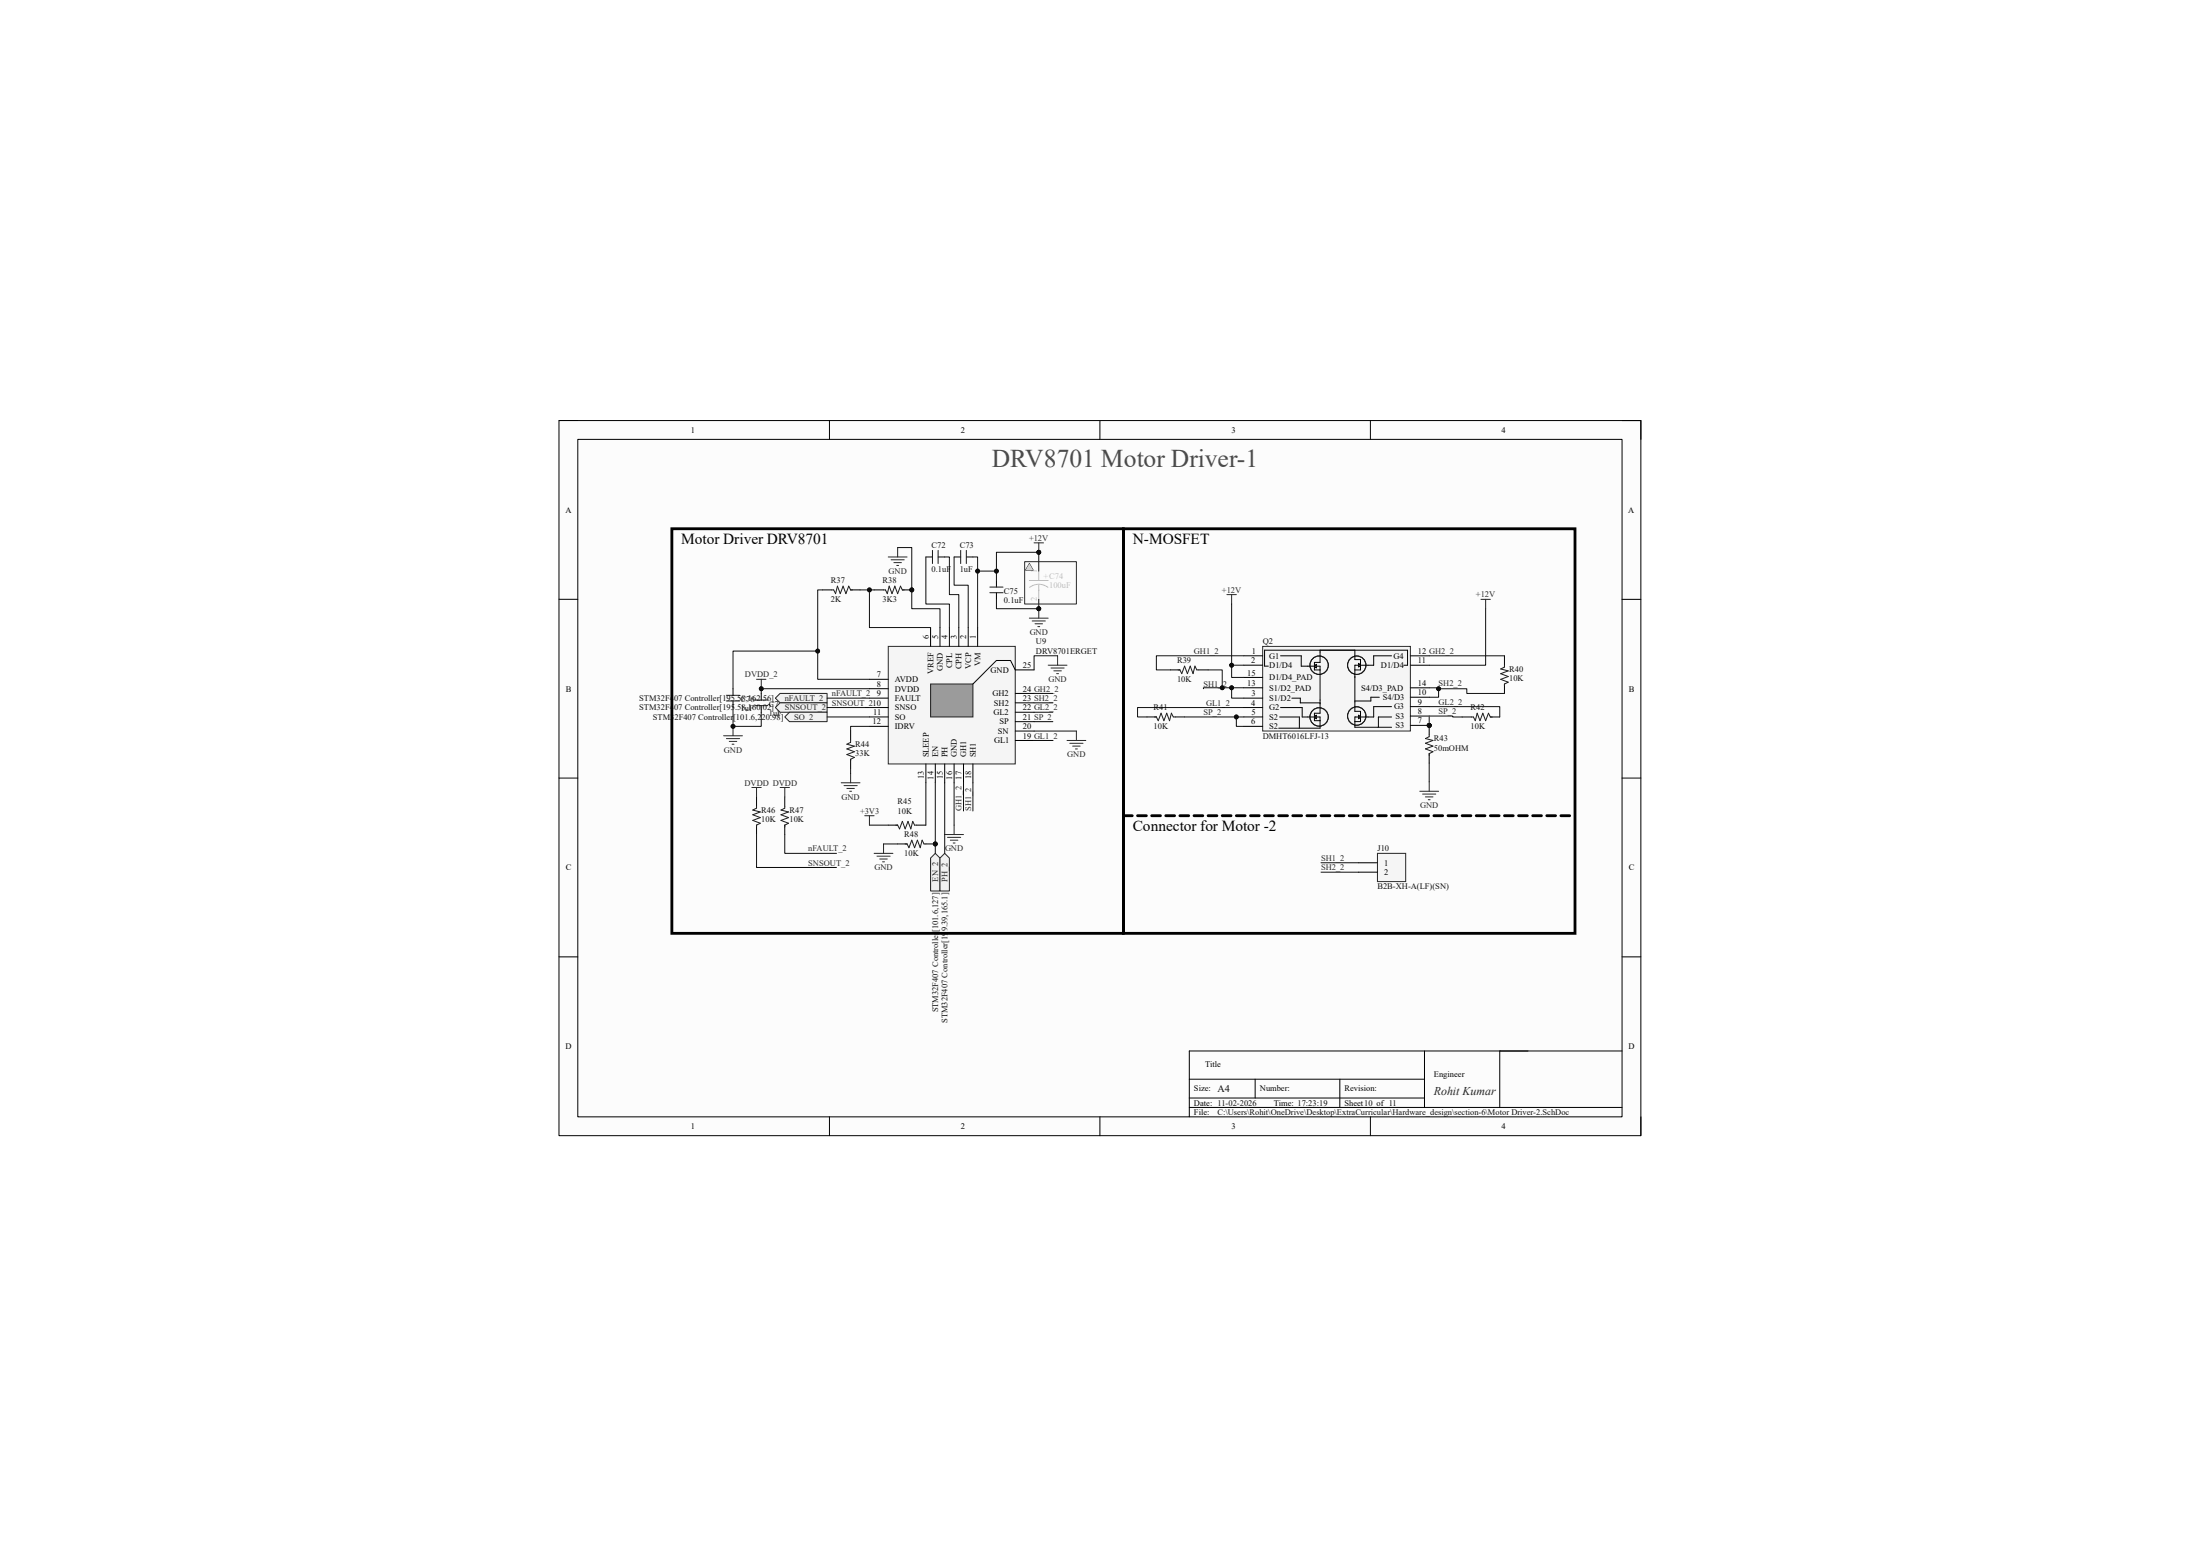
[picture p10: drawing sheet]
<svg xmlns="http://www.w3.org/2000/svg" width="594mm" height="420mm" viewBox="0 0 594 420" stroke-linecap="round" stroke-linejoin="round" font-family="sans-serif">
<path d="M150.9 113.5h292.1v193h-292.1z" fill-rule="evenodd" fill="#fcfcfc"/>
<path d="M150.9 113.5h292.1v193h-292.1z" fill="none" stroke="#000" stroke-width=".27"/>
<path d="M156 118.6h281.9v182.9h-281.9z" fill-rule="evenodd" fill="#fcfcfc"/>
<g fill="none" stroke="#000" stroke-width=".27">
<path d="M150.9 113.5h5.1M156 118.6h281.9v182.9h-281.9zM223.9 113.5v5.1M297 113.5v5.1M370 113.5v5.1M437.9 113.5h5.1v5.1M150.9 161.8h5.1M437.9 161.8h5.1M150.9 210h5.1M437.9 210h5.1M150.9 258.3h5.1M437.9 258.3h5.1"/>
<path d="M223.9 301.5v5M297 301.5v5M370 301.5v5M443 301.5v5"/>
</g>
<path d="M276.6 151.6h14v11.4h-14z" fill-rule="evenodd" fill="#fbfbfb"/>
<path d="M321.1 291.3h63.5M321.1 298.9h116.8M321.1 296.4h63.5M338.9 291.3v5.1M361.7 291.3v7.6M384.6 283.7v15.2M404.9 283.7v15.2M437.9 283.7h-116.8v17.8" fill="none" stroke="#000" stroke-width=".27"/>
<path d="M239.8 174.5h34.3v31.7h-34.3z" fill-rule="evenodd" fill="#f5f5f5"/>
<path d="M239.8 174.5h34.3v31.7h-34.3z" fill="none" stroke="#262626" stroke-width=".27"/>
<g fill="none" stroke="#000" stroke-width=".27">
<path d="M251.2 169.4v5.1M253.8 169.4v5.1M256.3 169.4v5.1M258.9 169.4v5.1M261.4 169.4v5.1M263.9 169.4v5.1M234.7 183.4h5.1M234.7 185.9h5.1M234.7 188.4h5.1M234.7 191h5.1M234.7 193.5h5.1M234.7 196.1h5.1"/>
<path d="M274.1 199.9h5.1M274.1 197.3h5.1M274.1 194.8h5.1M274.1 192.2h5.1M274.1 189.7h5.1M274.1 187.2h5.1M274.1 180.8h5.1M250 206.2v5.1M252.5 206.2v5.1M255.1 206.2v5.1M257.6 206.2v5.1M260.1 206.2v5.1"/>
<path d="M262.7 206.2v5.1"/>
</g>
<path d="M251.2 184.6h11.5v8.9h-11.5z" fill-rule="evenodd" fill="#999"/>
<path d="M277.9 166.8h5.1M278.7 167.6h3.5M279.4 168.4h2.1M280.2 169.1h.5M280.5 164.3v2.5M251.2 184.6h11.5v8.9h-11.5z" fill="none" stroke="#262626" stroke-width=".27"/>
<path d="M269 156.7v1.8M269 160v1.8M274.1 180.8l-1.3-2.5h-3.8l-6.3 6.3" fill="none" stroke="#000" stroke-width=".27"/>
<path d="M267.3 160h3.5M267.3 158.5h3.5" fill="none" stroke="#1c1c1c" stroke-width=".27"/>
<circle cx="280.5" cy="164.3" r=".51" fill="#0e0e0e"/>
<circle cx="280.5" cy="164.3" r=".51" fill="none" stroke="#0e0e0e" stroke-width=".27"/>
<path d="M250 150.3h1.8M253.3 150.3h1.8M257.6 150.3h1.8M260.9 150.3h1.8" fill="none" stroke="#000" stroke-width=".27"/>
<path d="M251.8 148.6v3.5M253.3 148.6v3.5M259.4 148.6v3.5M260.9 148.6v3.5" fill="none" stroke="#1c1c1c" stroke-width=".27"/>
<path d="M239.8 150.3h5.1M240.6 151.1h3.5M241.3 151.9h2.1M242.1 152.6h.5M242.4 147.8v2.5" fill="none" stroke="#262626" stroke-width=".27"/>
<circle cx="246.2" cy="159.2" r=".51" fill="#0e0e0e"/>
<circle cx="246.2" cy="159.2" r=".51" fill="none" stroke="#0e0e0e" stroke-width=".27"/>
<path d="M236 159.2h2.5M243.6 159.2h2.6" fill="none" stroke="#000" stroke-width=".27"/>
<circle cx="246.2" cy="159.2" r=".51" fill="#0e0e0e"/>
<circle cx="246.2" cy="159.2" r=".51" fill="none" stroke="#0e0e0e" stroke-width=".27"/>
<path d="M224.6 159.2h.5l.5 1 .5-2 .8 2 .7-2 .8 2 .8-2 .5 1h.5M238.5 159.2h.6l.5 1 .5-2 .7 2 .8-2 .8 2 .7-2 .5 1h.5M196.1 189.2h3.6M196.1 187.7h3.6" fill="none" stroke="#1c1c1c" stroke-width=".27"/>
<path d="M222 159.2h2.6M229.7 159.2h2.5M197.9 185.9v1.8M197.9 189.2v1.8" fill="none" stroke="#000" stroke-width=".27"/>
<path d="M195.4 198.6h5M196.1 199.4h3.6M197.9 196.1v2.5M196.9 200.1h2M197.7 200.9h.5" fill="none" stroke="#262626" stroke-width=".27"/>
<circle cx="197.9" cy="196.1" r=".51" fill="#0e0e0e"/>
<circle cx="197.9" cy="196.1" r=".51" fill="none" stroke="#0e0e0e" stroke-width=".27"/>
<path d="M205.5 187.2v1.7M205.5 190.5v1.7" fill="none" stroke="#000" stroke-width=".27"/>
<path d="M203.8 190.5h3.5M203.8 188.9h3.5" fill="none" stroke="#1c1c1c" stroke-width=".27"/>
<path d="M209.3 188.4l1.3-1.2h12.7v2.5h-12.7z" fill-rule="evenodd" fill="#f0f0f0"/>
<path d="M209.3 188.4l1.3-1.2h12.7v2.5h-12.7z" fill="none" stroke="#262626" stroke-width=".27"/>
<path d="M210.6 189.7h12.7v2.5h-12.7l-1.3-1.2z" fill-rule="evenodd" fill="#f0f0f0"/>
<path d="M204.3 183.4h2.5M205.5 183.4v2.5M210.6 189.7h12.7v2.5h-12.7l-1.3-1.2z" fill="none" stroke="#262626" stroke-width=".27"/>
<circle cx="205.5" cy="185.9" r=".51" fill="#0e0e0e"/>
<circle cx="205.5" cy="185.9" r=".51" fill="none" stroke="#0e0e0e" stroke-width=".27"/>
<path d="M204.3 215.1v2.5M211.9 215.1v2.5M204.3 222.7v2.6M211.9 222.7v2.6" fill="none" stroke="#000" stroke-width=".27"/>
<path d="M204.3 217.6v.5l-1.1 .6 2.1 .5-2.1 .7 2.1 .8-2.1 .7 2.1 .8-1 .5v.5M211.9 217.6v.5l-1 .6 2 .5-2 .7 2 .8-2 .7 2 .8-1 .5v.5" fill="none" stroke="#1c1c1c" stroke-width=".27"/>
<path d="M203 212.6h2.5M204.3 212.6v2.5M210.6 212.6h2.5M211.9 212.6v2.5" fill="none" stroke="#262626" stroke-width=".27"/>
<path d="M213.1 192.2h10.2v2.6h-10.2l-1.2-1.3z" fill-rule="evenodd" fill="#f0f0f0"/>
<path d="M213.1 192.2h10.2v2.6h-10.2l-1.2-1.3zM227.1 211.3h5.1M227.9 212h3.5M228.6 212.8h2.1M229.4 213.6h.5M229.7 208.7v2.6M233.5 220.2h2.5M234.7 220.2v2.5" fill="none" stroke="#262626" stroke-width=".27"/>
<path d="M229.7 197.3v2.6M229.7 204.9v2.6M239.8 222.7h2.6M247.4 222.7h2.6" fill="none" stroke="#000" stroke-width=".27"/>
<path d="M229.7 199.9v.5l-1.1 .5 2.1 .5-2.1 .8 2.1 .7-2.1 .8 2.1 .7-1 .5v.5M241.9 222.7h.5l.5 1 .7-2 .8 2 .8-2 .7 2 .5-2 .5 1h.5" fill="none" stroke="#1c1c1c" stroke-width=".27"/>
<path d="M251.2 231.6l1.3-1.3 1.3 1.3v8.9h-2.6z" fill-rule="evenodd" fill="#f0f0f0"/>
<path d="M251.2 231.6l1.3-1.3 1.3 1.3v8.9h-2.6z" fill="none" stroke="#262626" stroke-width=".27"/>
<path d="M253.8 231.6l1.3-1.3 1.2 1.3v8.9h-2.5z" fill-rule="evenodd" fill="#f0f0f0"/>
<path d="M253.8 231.6l1.3-1.3 1.2 1.3v8.9h-2.5z" fill="none" stroke="#262626" stroke-width=".27"/>
<circle cx="252.5" cy="227.8" r=".51" fill="#0e0e0e"/>
<circle cx="252.5" cy="227.8" r=".51" fill="none" stroke="#0e0e0e" stroke-width=".27"/>
<path d="M250 227.8h2.5" fill="none" stroke="#000" stroke-width=".27"/>
<circle cx="252.5" cy="227.8" r=".51" fill="#0e0e0e"/>
<circle cx="252.5" cy="227.8" r=".51" fill="none" stroke="#0e0e0e" stroke-width=".27"/>
<path d="M242.4 227.8h2.5" fill="none" stroke="#000" stroke-width=".27"/>
<path d="M244.4 227.8h.5l.5 1 .8-2 .7 2 .8-2 .8 2 .5-2 .5 1h.5" fill="none" stroke="#1c1c1c" stroke-width=".27"/>
<g fill="none" stroke="#262626" stroke-width=".27">
<path d="M283 179.5h5.1M285.5 177v2.5M283.8 180.3h3.5M284.5 181.1h2.1M285.3 181.8h.5M236 230.3h5.1M236.8 231.1h3.5M237.5 231.9h2.1M238.3 232.6h.5M238.5 227.8v2.5M255.1 225.3h5M255.8 226h3.6"/>
<path d="M256.6 226.8h2M257.3 227.5h.6M257.6 222.7v2.6"/>
</g>
<circle cx="385.9" cy="195.8" r=".51" fill="#0e0e0e"/>
<circle cx="385.9" cy="195.8" r=".51" fill="none" stroke="#0e0e0e" stroke-width=".27"/>
<path d="M340.9 174.5h39.9v22.8h-39.9z" fill-rule="evenodd" fill="#f5f5f5"/>
<path d="M340.9 174.5h39.9v22.8h-39.9z" fill="none" stroke="#262626" stroke-width=".27"/>
<path d="M335.8 177h5.1M335.8 179.5h5.1M335.8 188.4h5.1M335.8 191h5.1M335.8 193.5h5.1M335.8 196.1h5.1M380.8 195.8h5.1" fill="none" stroke="#000" stroke-width=".27"/>
<circle cx="385.9" cy="195.8" r=".51" fill="#0e0e0e"/>
<circle cx="385.9" cy="195.8" r=".51" fill="none" stroke="#0e0e0e" stroke-width=".27"/>
<path d="M353.1 179.8h3.3v9.2M356.4 176v2.8h-1.5v2h1.5M380.8 179.6h5.1M380.8 177h5.1M380.8 193.3h5.1M380.8 190.7h5.1M380.8 188.2h5.1" fill="none" stroke="#000" stroke-width=".27"/>
<g fill="none" stroke="#1c1c1c" stroke-width=".27">
<circle cx="356.1" cy="179.5" r="2.48"/>
<circle cx="356.2" cy="179.5" r="2.48"/>
<circle cx="366.3" cy="179.5" r="2.48"/>
<circle cx="356.1" cy="193.5" r="2.48"/>
<circle cx="356.2" cy="193.5" r="2.48"/>
<circle cx="366.3" cy="193.3" r="2.48"/>
</g>
<path d="M355.4 179.3v1l-.5-.5z" fill="#c0c0c0"/>
<path d="M355.4 179.3v1l-.5-.5zM353.1 193.5h3.3v3.1M356.4 189.7v2.8h-1.5v2h1.5" fill="none" stroke="#000" stroke-width=".27"/>
<path d="M355.4 193v1l-.5-.5z" fill="#c0c0c0"/>
<path d="M366.1 179.6h3.3M367.3 178v2.8M355.4 193v1l-.5-.5z" fill="none" stroke="#000" stroke-width=".27"/>
<path d="M366.8 179l.5 .6-.5 .5z" fill="#c0c0c0"/>
<path d="M365.8 175.5v2.5h1.5M366.1 179.6h-.3v3.3M366.8 179l.5 .6-.5 .5zM365.8 180.8h1.5M367.3 192v2.8M367.3 193.5h2.1" fill="none" stroke="#000" stroke-width=".27"/>
<path d="M366.8 193l.5 .5-.5 .5z" fill="#c0c0c0"/>
<g fill="none" stroke="#000" stroke-width=".27">
<path d="M345.7 177h5.6v2.8h1.8M356.4 175.5v.5M375.7 177h-4.8v2.6h-1.5M379 179.6h1v-4.1h-38.6v4.3h1M335.8 185.6h5.1M335.8 182.8h5.1M345.2 196.6h11.2M345.5 193.5h5.3v3.1M345.7 191h5.9v2.5h1.5M348.8 188.4h2.3v1.3h5.3M356.4 189v1M365.8 182.6v9.4h1.5"/>
<path d="M365.8 194.8h1.5M366.8 193l.5 .5-.5 .5zM366.8 193.5h-1v2.8h9.9M372.4 188.2h-2.3v1h-4.3M375.7 190.7h-4.8v2.8h-1.5M375.7 193.5h-3.5v2.8M380.8 185.7h5.1"/>
</g>
<circle cx="385.9" cy="195.8" r=".51" fill="#0e0e0e"/>
<circle cx="385.9" cy="195.8" r=".51" fill="none" stroke="#0e0e0e" stroke-width=".27"/>
<path d="M385.9 195.8v2.5" fill="none" stroke="#000" stroke-width=".27"/>
<circle cx="385.9" cy="195.8" r=".51" fill="#0e0e0e"/>
<circle cx="385.9" cy="195.8" r=".51" fill="none" stroke="#0e0e0e" stroke-width=".27"/>
<path d="M406.2 177v2.6M309.7 193.5h2.5M316 180.8h2.6M317.3 193.5h2.5M323.6 180.8h2.6M394.8 193.5h2.5M402.4 193.5h2.5M406.2 184.6v2.6M385.9 203.4v2.6" fill="none" stroke="#000" stroke-width=".27"/>
<path d="M406.2 179.6v.5l-1 .5 2 .5-2 .7 2 .8-2 .8 2 .7-1 .5v.5M311.7 193.5h.5l.5 1 .8-2 .7 2 .8-2 .8 2 .5-2 .5 1h.5M318.1 180.8h.5l.5 1 .7-2 .8 2 .8-2 .7 2 .5-2 .5 1h.5M385.9 198.3v.5l-1 .5 2 .6-2 .7 2 .8-2 .7 2 .8-1 .5v.5M397.3 193.5h.5l.5 1 .5-2 .8 2 .7-2 .8 2 .8-2 .5 1h.5" fill="none" stroke="#1c1c1c" stroke-width=".27"/>
<path d="M383.3 213.6h5.1M384.1 214.3h3.5M384.9 215.1h2M385.6 215.9h.5M385.9 211v2.6" fill="none" stroke="#262626" stroke-width=".27"/>
<path d="M371.9 230.3h7.6v7.7h-7.6z" fill-rule="evenodd" fill="#f5f5f5"/>
<path d="M279.2 146.5h2.5M280.5 146.5v2.6M371.9 230.3h7.6v7.7h-7.6z" fill="none" stroke="#262626" stroke-width=".27"/>
<path d="M366.8 232.9h5.1M366.8 235.4h5.1" fill="none" stroke="#000" stroke-width=".27"/>
<path d="M277.9 156.7h5.1M278 158.5a4.1 4.1 0 0 1 4.9 0M280.5 154.1v2.6M280.5 158v3.8" fill="none" stroke="#bebebe" stroke-width=".27"/>
<circle cx="280.5" cy="149.1" r=".51" fill="#0e0e0e"/>
<g fill="none" stroke="#0e0e0e" stroke-width=".27">
<path d="M280.5 149.1v5"/>
<circle cx="280.5" cy="149.1" r=".51"/>
</g>
<path d="M331.3 160.5h2.5M332.5 160.5v2.5M399.8 161.8h2.6M401.1 161.8v2.5M288.1 199.9h5.1M290.6 197.3v2.6M288.8 200.6h3.6M289.6 201.4h2M290.4 202.2h.5" fill="none" stroke="#262626" stroke-width=".27"/>
<g fill="none" stroke="#000" stroke-width=".76">
<path d="M181.4 142.7h121.9v109.2h-121.9zM303.3 142.7h121.9v109.2h-121.9zM303.3 220.2h2.4M307.1 220.2h2.4M310.9 220.2h2.4M314.7 220.2h2.4M318.6 220.2h2.3M322.4 220.2h2.3M326.2 220.2h2.4M330 220.2h2.4M333.8 220.2h2.4M337.6 220.2h2.4"/>
<path d="M341.4 220.2h2.4M345.2 220.2h2.4M349 220.2h2.4M352.8 220.2h2.4M356.7 220.2h2.4M360.5 220.2h2.4M364.3 220.2h2.4M368.1 220.2h2.4M371.9 220.2h2.4M375.7 220.2h2.4M379.5 220.2h2.4M383.3 220.2h2.4"/>
<path d="M387.1 220.2h2.4M390.9 220.2h2.4M394.8 220.2h2.3M398.6 220.2h2.3M402.4 220.2h2.3M406.2 220.2h2.4M410 220.2h2.4M413.8 220.2h2.4M417.6 220.2h2.4M421.4 220.2h2.4"/>
</g>
<circle cx="280.5" cy="149.1" r=".51" fill="#0e0e0e"/>
<g fill="none" stroke="#0e0e0e" stroke-width=".27">
<path d="M197.9 191v5.1h7.6v-3.9"/>
<circle cx="280.5" cy="149.1" r=".51"/>
</g>
<circle cx="197.9" cy="196.1" r=".51" fill="#0e0e0e"/>
<g fill="none" stroke="#0e0e0e" stroke-width=".27">
<path d="M220.8 175.7h-22.9v10.2"/>
<circle cx="197.9" cy="196.1" r=".51"/>
</g>
<circle cx="220.8" cy="175.7" r=".51" fill="#0e0e0e"/>
<g fill="none" stroke="#0e0e0e" stroke-width=".27">
<path d="M234.7 185.9h-29.2v1.3M204.3 225.3v8.8h21.5"/>
<circle cx="220.8" cy="175.7" r=".51"/>
</g>
<circle cx="205.5" cy="185.9" r=".51" fill="#0e0e0e"/>
<g fill="none" stroke="#0e0e0e" stroke-width=".27">
<path d="M222 159.2h-1.2v24.2h13.9M211.9 225.3v5h13.9"/>
<circle cx="205.5" cy="185.9" r=".51"/>
</g>
<circle cx="220.8" cy="175.7" r=".51" fill="#0e0e0e"/>
<g fill="none" stroke="#0e0e0e" stroke-width=".27">
<path d="M232.2 159.2h3.8M223.3 193.5h11.4M223.3 191h11.4M223.3 188.4h11.4M234.7 196.1h-5v1.2"/>
<circle cx="220.8" cy="175.7" r=".51"/>
</g>
<circle cx="234.7" cy="159.2" r=".51" fill="#0e0e0e"/>
<g fill="none" stroke="#0e0e0e" stroke-width=".27">
<path d="M234.7 159.2v10.2h16.5M234.7 222.7h5.1"/>
<circle cx="234.7" cy="159.2" r=".51"/>
</g>
<circle cx="234.7" cy="159.2" r=".51" fill="#0e0e0e"/>
<g fill="none" stroke="#0e0e0e" stroke-width=".27">
<path d="M242.4 147.8h3.8v16.5h7.6v5.1M238.5 227.8h3.9"/>
<circle cx="234.7" cy="159.2" r=".51"/>
</g>
<circle cx="246.2" cy="159.2" r=".51" fill="#0e0e0e"/>
<g fill="none" stroke="#0e0e0e" stroke-width=".27">
<path d="M250 150.3v12.7h6.3v6.4M255.1 150.3h1.2v10.2h2.6v8.9M257.6 150.3v7.7h3.8v11.4M262.7 150.3h1.2v3.8"/>
<circle cx="246.2" cy="159.2" r=".51"/>
</g>
<circle cx="263.9" cy="154.1" r=".51" fill="#0e0e0e"/>
<g fill="none" stroke="#0e0e0e" stroke-width=".27">
<path d="M269 156.7v-2.6h-5.1v15.3"/>
<circle cx="263.9" cy="154.1" r=".51"/>
</g>
<circle cx="269" cy="154.1" r=".51" fill="#0e0e0e"/>
<circle cx="269" cy="154.1" r=".51" fill="none" stroke="#0e0e0e" stroke-width=".27"/>
<circle cx="263.9" cy="154.1" r=".51" fill="#0e0e0e"/>
<g fill="none" stroke="#0e0e0e" stroke-width=".27">
<path d="M269 161.8v2.5h11.5"/>
<circle cx="263.9" cy="154.1" r=".51"/>
</g>
<circle cx="280.5" cy="164.3" r=".51" fill="#0e0e0e"/>
<g fill="none" stroke="#0e0e0e" stroke-width=".27">
<path d="M280.5 149.1h-11.5v5"/>
<circle cx="280.5" cy="164.3" r=".51"/>
</g>
<circle cx="269" cy="154.1" r=".51" fill="#0e0e0e"/>
<circle cx="269" cy="154.1" r=".51" fill="none" stroke="#0e0e0e" stroke-width=".27"/>
<circle cx="280.5" cy="149.1" r=".51" fill="#0e0e0e"/>
<g fill="none" stroke="#0e0e0e" stroke-width=".27">
<path d="M285.5 177h-6.3v3.8M335.8 177h-23.6v3.8h3.8M279.2 199.9h5.1M279.2 197.3h11.4M279.2 194.8h5.1M279.2 192.2h5.1M279.2 189.7h5.1M279.2 187.2h5.1M319.8 193.5h14M335.8 191h-28.7v2.5h2.6"/>
<circle cx="280.5" cy="149.1" r=".51"/>
</g>
<circle cx="333.8" cy="193.5" r=".51" fill="#0e0e0e"/>
<g fill="none" stroke="#0e0e0e" stroke-width=".27">
<path d="M332.5 185.6h-7.6v.3"/>
<circle cx="333.8" cy="193.5" r=".51"/>
</g>
<circle cx="332.5" cy="185.6" r=".51" fill="#0e0e0e"/>
<circle cx="332.5" cy="185.6" r=".51" fill="none" stroke="#0e0e0e" stroke-width=".27"/>
<circle cx="330" cy="185.6" r=".51" fill="#0e0e0e"/>
<g fill="none" stroke="#0e0e0e" stroke-width=".27">
<path d="M326.2 180.8h3.8v4.8"/>
<circle cx="330" cy="185.6" r=".51"/>
</g>
<circle cx="330" cy="185.6" r=".51" fill="#0e0e0e"/>
<g fill="none" stroke="#0e0e0e" stroke-width=".27">
<path d="M335.8 185.6h-3.3v2.8h3.3"/>
<circle cx="330" cy="185.6" r=".51"/>
</g>
<circle cx="332.5" cy="185.6" r=".51" fill="#0e0e0e"/>
<g fill="none" stroke="#0e0e0e" stroke-width=".27">
<path d="M332.5 179.5v3.3h3.3"/>
<circle cx="332.5" cy="185.6" r=".51"/>
</g>
<circle cx="332.5" cy="179.5" r=".51" fill="#0e0e0e"/>
<g fill="none" stroke="#0e0e0e" stroke-width=".27">
<path d="M332.5 163v16.5h3.3"/>
<circle cx="332.5" cy="179.5" r=".51"/>
</g>
<circle cx="332.5" cy="179.5" r=".51" fill="#0e0e0e"/>
<g fill="none" stroke="#0e0e0e" stroke-width=".27">
<path d="M335.8 193.5h-2v2.6h2"/>
<circle cx="332.5" cy="179.5" r=".51"/>
</g>
<circle cx="333.8" cy="193.5" r=".51" fill="#0e0e0e"/>
<g fill="none" stroke="#0e0e0e" stroke-width=".27">
<path d="M385.9 193.3h6.3v.2h2.6M385.9 190.7h19v2.8M388.4 185.9v2.3h-2.5M356.7 235.4h10.1M356.7 232.9h10.1"/>
<circle cx="333.8" cy="193.5" r=".51"/>
</g>
<circle cx="388.4" cy="185.9" r=".51" fill="#0e0e0e"/>
<g fill="none" stroke="#0e0e0e" stroke-width=".27">
<path d="M385.9 185.7h2.5v.2h7.6v1.3h10.2"/>
<circle cx="388.4" cy="185.9" r=".51"/>
</g>
<circle cx="388.4" cy="185.9" r=".51" fill="#0e0e0e"/>
<g fill="none" stroke="#0e0e0e" stroke-width=".27">
<path d="M385.9 177h20.3M401.1 164.3v15.3h-15.2M229.7 207.5v1.2M250 211.3v11.4M252.5 211.3v19"/>
<circle cx="388.4" cy="185.9" r=".51"/>
</g>
<circle cx="252.5" cy="227.8" r=".51" fill="#0e0e0e"/>
<g fill="none" stroke="#0e0e0e" stroke-width=".27">
<path d="M280.5 161.8v2.5M255.1 211.3v19M257.6 211.3v11.4M260.1 211.3v7.6M262.7 211.3v7.6"/>
<circle cx="252.5" cy="227.8" r=".51"/>
</g>
<circle cx="280.5" cy="164.3" r=".51" fill="#0e0e0e"/>
<g fill="none" stroke="#0e0e0e" stroke-width=".27">
<path d="M385.9 193.5v2.3M385.9 206v5"/>
<circle cx="280.5" cy="164.3" r=".51"/>
</g>
<circle cx="385.9" cy="195.8" r=".51" fill="#0e0e0e"/>
<circle cx="385.9" cy="195.8" r=".51" fill="none" stroke="#0e0e0e" stroke-width=".27"/>
<path d="M276.6 151.6h14v11.4h-14z" fill="none" stroke="#262626" stroke-width=".27"/>
<path d="M277.9 152.1l1 1.8h-2z" fill="none" stroke="#2e2e2e" stroke-width=".27"/>
<path d="M277.9 152.1l1 1.8h-2z" fill="#d8d8d8"/>
<text font-size="6.9" fill="#4c4c4c" x="267.8" y="126">DRV8701 Motor Driver-1</text>
<g font-size="4.1">
<text x="183.9" y="146.9">Motor Driver DRV8701</text>
<text x="305.9" y="146.9">N-MOSFET</text>
<text x="305.9" y="224.4">Connector for Motor -2</text>
</g>
<text font-size="3.2" fill="#262626" x="387.1" y="295.7">Rohit Kumar</text>
<text font-size="2.8" fill="#0e0e0e" x="328.7" y="294.8">A4</text>
<g font-size="2.3">
<text x="186.6" y="116.8">1</text>
<text x="259.4" y="116.8">2</text>
<text x="332.5" y="116.8">3</text>
<text x="405.4" y="116.8">4</text>
<text x="152.7" y="138.4">A</text>
<text x="439.6" y="138.4">A</text>
<text x="250.7" y="172.4" transform="rotate(-90 250.7 172.4)">6</text>
<text x="253.3" y="172.4" transform="rotate(-90 253.3 172.4)">5</text>
<text x="255.8" y="172.4" transform="rotate(-90 255.8 172.4)">4</text>
<text x="258.4" y="172.4" transform="rotate(-90 258.4 172.4)">3</text>
<text x="260.9" y="172.4" transform="rotate(-90 260.9 172.4)">2</text>
<text x="263.4" y="172.4" transform="rotate(-90 263.4 172.4)">1</text>
<text x="264.7" y="179.9" transform="rotate(-90 264.7 179.9)">VM</text>
<text x="337.8" y="179">2</text>
<text x="338" y="176.5">1</text>
<text x="342.7" y="177.8">G1</text>
<text x="376.3" y="177.8">G4</text>
<text x="382.8" y="179">11</text>
<text x="382.8" y="176.5">12 GH2_2</text>
<text x="236.7" y="182.8">7</text>
<text x="236.8" y="185.4">8</text>
<text x="241.6" y="184.1">AVDD</text>
<text x="252" y="182" transform="rotate(-90 252 182)">VREF</text>
<text x="254.5" y="181.1" transform="rotate(-90 254.5 181.1)">GND</text>
<text x="257.1" y="180.4" transform="rotate(-90 257.1 180.4)">CPL</text>
<text x="259.6" y="180.6" transform="rotate(-90 259.6 180.6)">CPH</text>
<text x="262.2" y="180.6" transform="rotate(-90 262.2 180.6)">VCP</text>
<text x="267.5" y="181.6">GND</text>
<text x="276.1" y="180.3">25</text>
<text x="336.7" y="182.3">15</text>
<text x="336.8" y="185.1">13</text>
<text x="342.7" y="180.3">D1/D4</text>
<text x="342.7" y="183.6">D1/D4_PAD</text>
<text x="372.8" y="180.3">D1/D4</text>
<text x="382.8" y="185.1">14</text>
<text x="152.7" y="186.6">B</text>
<text x="236.7" y="187.9">9</text>
<text x="241.6" y="186.6">DVDD</text>
<text x="241.6" y="189.2">FAULT</text>
<text x="241.6" y="191.7">SNSO</text>
<text x="268" y="187.9">GH2</text>
<text x="268.4" y="190.5">SH2</text>
<text x="276.1" y="191.7">22 GL2_2</text>
<text x="276.1" y="189.2">23 SH2_2</text>
<text x="276.1" y="186.6">24 GH2_2</text>
<text x="337.8" y="190.5">4</text>
<text x="337.9" y="187.9">3</text>
<text x="342.7" y="189.2">S1/D2</text>
<text x="342.7" y="191.7">G2</text>
<text x="342.7" y="186.4">S1/D2_PAD</text>
<text x="367.5" y="186.4">S4/D3_PAD</text>
<text x="373.3" y="188.9">S4/D3</text>
<text x="376.4" y="191.5">G3</text>
<text x="382.8" y="190.2">9</text>
<text x="382.8" y="187.7">10</text>
<text x="439.8" y="186.6">B</text>
<text x="235.6" y="195.5">12</text>
<text x="235.8" y="193">11</text>
<text x="241.6" y="194.3">SO</text>
<text x="241.6" y="196.8">IDRV</text>
<text x="268.2" y="193">GL2</text>
<text x="269.9" y="195.5">SP</text>
<text x="276.1" y="196.8">20</text>
<text x="276.1" y="194.3">21 SP_2</text>
<text x="337.8" y="195.5">6</text>
<text x="337.9" y="193">5</text>
<text x="342.7" y="194.3">S2</text>
<text x="342.7" y="196.8">S2</text>
<text x="376.8" y="196.6">S3</text>
<text x="376.8" y="194">S3</text>
<text x="382.8" y="195.3">7</text>
<text x="382.8" y="192.7">8</text>
<text x="268.4" y="200.6">GL1</text>
<text x="269.4" y="198.1">SN</text>
<text x="276.1" y="199.3">19 GL1_2</text>
<text x="250.7" y="204.4" transform="rotate(-90 250.7 204.4)">SLEEP</text>
<text x="253.3" y="204.4" transform="rotate(-90 253.3 204.4)">EN</text>
<text x="255.8" y="204.4" transform="rotate(-90 255.8 204.4)">PH</text>
<text x="258.4" y="204.4" transform="rotate(-90 258.4 204.4)">GND</text>
<text x="260.9" y="204.4" transform="rotate(-90 260.9 204.4)">GH1</text>
<text x="263.4" y="204.4" transform="rotate(-90 263.4 204.4)">SH1</text>
<text x="249.5" y="210.4" transform="rotate(-90 249.5 210.4)">13</text>
<text x="252" y="210.4" transform="rotate(-90 252 210.4)">14</text>
<text x="254.5" y="210.4" transform="rotate(-90 254.5 210.4)">15</text>
<text x="257.1" y="210.4" transform="rotate(-90 257.1 210.4)">16</text>
<text x="259.6" y="210.4" transform="rotate(-90 259.6 210.4)">17</text>
<text x="262.2" y="210.4" transform="rotate(-90 262.2 210.4)">18</text>
<text x="373.7" y="233.6">1</text>
<text x="152.7" y="234.9">C</text>
<text x="373.7" y="236.2">2</text>
<text x="439.8" y="234.9">C</text>
<text x="152.7" y="283.2">D</text>
<text x="325.4" y="288">Title</text>
<text x="439.7" y="283.2">D</text>
<text x="387.1" y="290.8">Engineer</text>
<text x="322.4" y="294.6">Size:</text>
<text x="322.4" y="298.4">Date: 11-02-2026</text>
<text x="340.2" y="294.6">Number:</text>
<text x="344" y="298.4">Time: 17:23:19</text>
<text x="363" y="294.6">Revision:</text>
<text x="363" y="298.4">Sheet10 of 11</text>
<text x="186.6" y="304.8">1</text>
<text x="259.4" y="304.8">2</text>
<text x="322.4" y="300.9">File:</text>
<text x="332.5" y="304.8">3</text>
<text x="405.4" y="304.8">4</text>
</g>
<g font-size="2.3" fill="#0e0e0e">
<text x="251.5" y="147.8">C72</text>
<text x="259.1" y="147.8">C73</text>
<text x="251.5" y="154.4">0.1uF</text>
<text x="259.1" y="154.4">1uF</text>
<text x="224.3" y="157.4">R37</text>
<text x="238.3" y="157.4">R38</text>
<text x="271.1" y="160.2">C75</text>
<text x="224.3" y="162.5">2K</text>
<text x="238.3" y="162.5">3K3</text>
<text x="271.1" y="162.8">0.1uF</text>
<text x="279.7" y="173.9">U9</text>
<text x="340.9" y="173.9">Q2</text>
<text x="279.7" y="176.5">DRV8701ERGET</text>
<text x="317.8" y="179">R39</text>
<text x="317.8" y="184.1">10K</text>
<text x="407.5" y="181.3">R40</text>
<text x="407.5" y="183.9">10K</text>
<text x="172.6" y="189.2">STM32F407 Controller[195.58,162.56]</text>
<text x="172.6" y="191.7">STM32F407 Controller[195.58,160.02]</text>
<text x="199.9" y="189.4">C76</text>
<text x="199.9" y="192">1uF</text>
<text x="207.6" y="190.7">C77</text>
<text x="311.4" y="191.7">R41</text>
<text x="397" y="191.7">R42</text>
<text x="176.3" y="194.3">STM32F407 Controller[101.6,220.98]</text>
<text x="207.6" y="193.3">1uF</text>
<text x="311.4" y="196.8">10K</text>
<text x="397" y="196.8">10K</text>
<text x="230.9" y="201.6">R44</text>
<text x="340.9" y="199.3">DMHT6016LFJ-13</text>
<text x="387.1" y="200.1">R43</text>
<text x="387.1" y="202.6">50mOHM</text>
<text x="230.9" y="204.2">33K</text>
<text x="205.5" y="219.4">R46</text>
<text x="205.5" y="222">10K</text>
<text x="213.1" y="219.4">R47</text>
<text x="213.1" y="222">10K</text>
<text x="242.4" y="217.1">R45</text>
<text x="242.4" y="219.7">10K</text>
<text x="244.1" y="226">R48</text>
<text x="244.1" y="231.1">10K</text>
<text x="371.9" y="229.8">J10</text>
<text x="371.9" y="240">B2B-XH-A(LF)(SN)</text>
<text x="253.3" y="273.3" transform="rotate(-90 253.3 273.3)">STM32F407 Controller[101.6,127]</text>
<text x="255.8" y="276.1" transform="rotate(-90 255.8 276.1)">STM32F407 Controller[199.39,165.1]</text>
<text x="328.7" y="300.9">C:\Users\Rohit\OneDrive\Desktop\ExtraCurricular\Hardware_design\section-6\Motor Driver-2.SchDoc</text>
</g>
<g font-size="2.3" fill="#262626">
<text x="277.8" y="146">+12V</text>
<text x="239.9" y="154.9">GND</text>
<text x="329.9" y="160">+12V</text>
<text x="398.5" y="161.2">+12V</text>
<text x="278" y="171.4">GND</text>
<text x="322.4" y="176.5">GH1_2</text>
<text x="201.1" y="182.8">DVDD_2</text>
<text x="283.1" y="184.1">GND</text>
<text x="324.9" y="185.4">SH1_2</text>
<text x="388.4" y="185.1">SH2_2</text>
<text x="211.9" y="189.2">nFAULT_2</text>
<text x="211.9" y="191.7">SNSOUT_2</text>
<text x="224.6" y="187.9">nFAULT_2</text>
<text x="224.6" y="190.5">SNSOUT_210</text>
<text x="325.7" y="190.5">GL1_2</text>
<text x="388.4" y="190.2">GL2_2</text>
<text x="214.4" y="194.3">SO_2</text>
<text x="324.9" y="193">SP_2</text>
<text x="388.4" y="192.7">SP_2</text>
<text x="195.5" y="203.2">GND</text>
<text x="288.2" y="204.4">GND</text>
<text x="201" y="212">DVDD DVDD</text>
<text x="227.2" y="215.9">GND</text>
<text x="232.2" y="219.7">+3V3</text>
<text x="259.6" y="218.9" transform="rotate(-90 259.6 218.9)">GH1_2</text>
<text x="262.2" y="218.9" transform="rotate(-90 262.2 218.9)">SH1_2</text>
<text x="383.4" y="218.1">GND</text>
<text x="218.2" y="229.8">nFAULT_2</text>
<text x="218.2" y="233.6">SNSOUT_2</text>
<text x="255.1" y="229.8">GND</text>
<text x="356.7" y="232.4">SH1_2</text>
<text x="236.1" y="234.9">GND</text>
<text x="253.3" y="238" transform="rotate(-90 253.3 238)">EN_2</text>
<text x="255.8" y="238" transform="rotate(-90 255.8 238)">PH_2</text>
<text x="356.7" y="234.9">SH2_2</text>
</g>
<g font-size="2.3" fill="#bebebe">
<text x="279.9" y="154.6" transform="rotate(-90 279.9 154.6)">1</text>
<text x="281.7" y="156.2">+C74</text>
<text x="283.3" y="158.7">100uF</text>
<text x="279.9" y="162.3" transform="rotate(-90 279.9 162.3)">2</text>
</g>
</svg>
